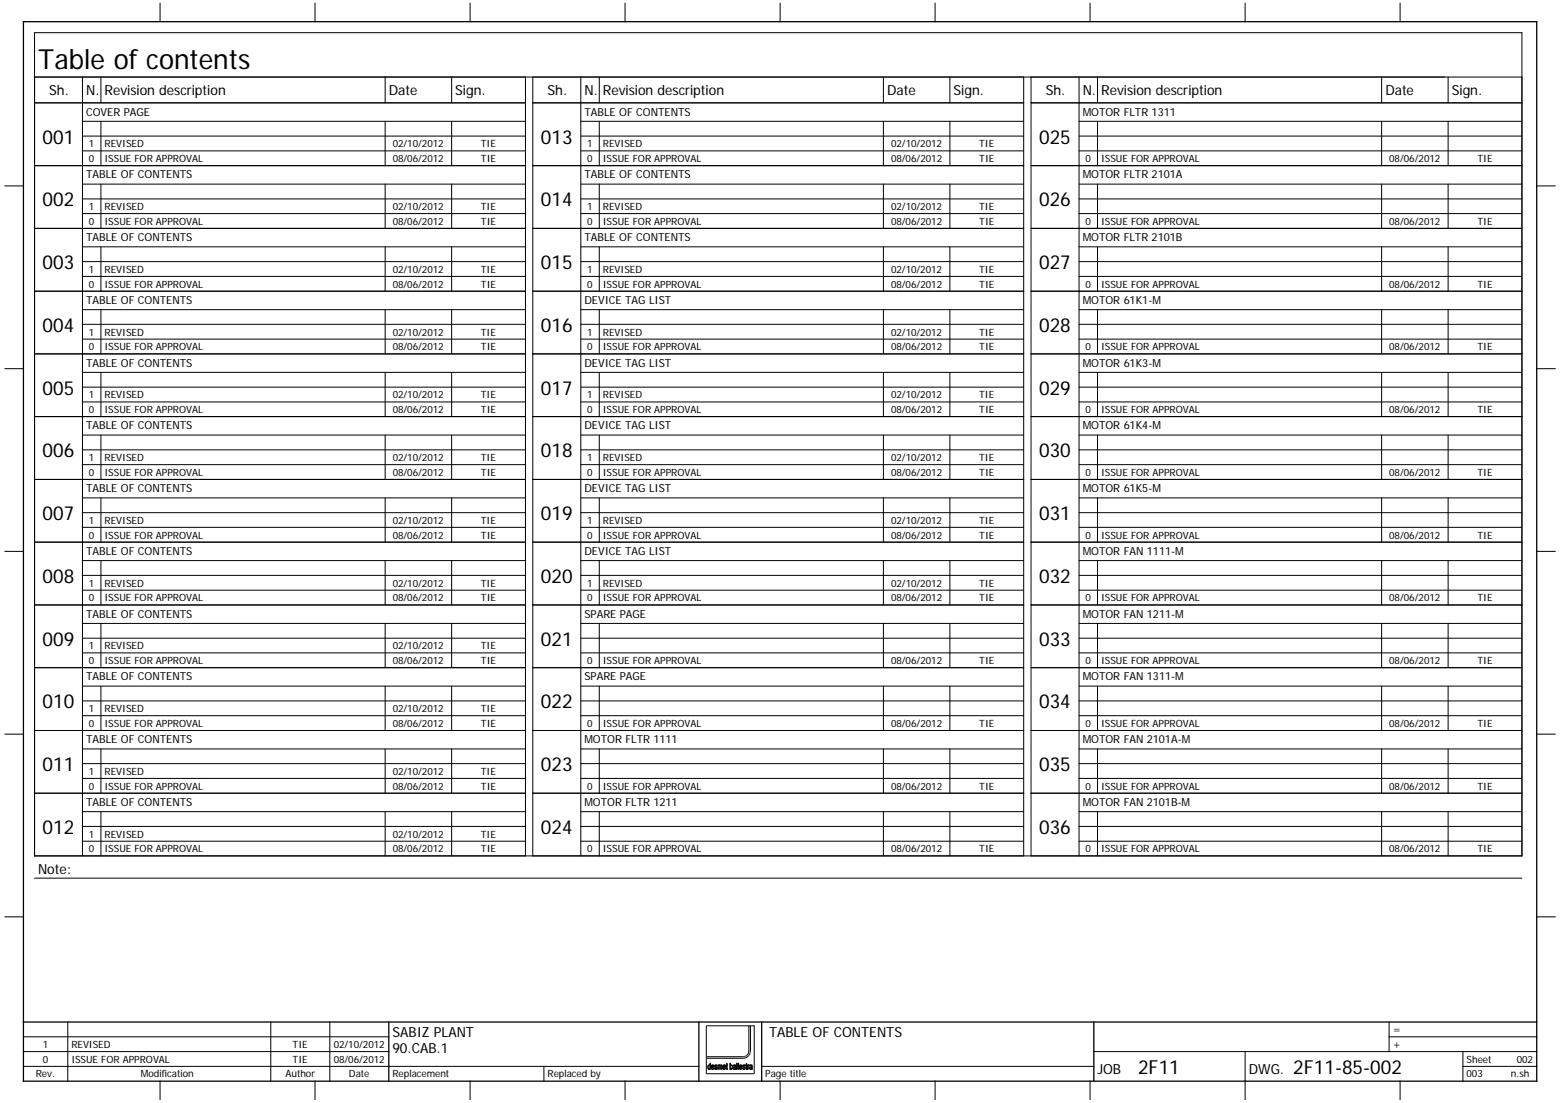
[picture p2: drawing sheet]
<svg xmlns="http://www.w3.org/2000/svg" width="297mm" height="210mm" viewBox="0 0 297 210" stroke-linecap="round" stroke-linejoin="round" font-family="sans-serif">
<path d="M209.8 .5l-209 209M296.2 .6l-295.4 208.8M.8 209.2l.3 .3" fill="none" stroke="#fff" stroke-width=".19"/>
<g fill="none" stroke="#010101" stroke-width=".19">
<path d="M30.5 .6v3.5M60 .6v3.5M89.5 .6v3.5M119 .6v3.5M148.5 .6v3.5M178.1 .6v3.5M207.6 .6v3.5M237.1 .6v3.5M266.6 .6v3.5M.9 35.4h3.6M292.6 35.4h3.5M.9 70.2h3.6"/>
<path d="M292.6 70.2h3.5M.9 105h3.6M292.6 105h3.5M.9 139.8h3.6M292.6 139.8h3.5M.9 174.5h3.6M292.6 174.5h3.5M4.5 197.4h69.5M12.9 194.6v11.2M51.6 194.6v11.2M62.8 194.6v11.2M134.5 195.3h8.1v5a1.08 1.08 0 0 1-1.1 .9h-7z"/>
<path d="M264.5 197.4h28.1M264.5 194.6v5.6M4.5 203h128.6M4.5 200.2h69.5M30.5 205.8v3.5M60 205.8v3.5M89.5 205.8v3.5M103.6 203v2.8M119 205.8v3.5M135.6 203.4h.1M135.6 202.8h.2l.1 .3h-.4zM135.9 202.8h.1"/>
<path d="M135.9 202.8l.1 .4h-.2v-.1v.1h-.3l.1 .2M135.9 202.8a.4 .4 0 0 0-.5 .2 .4 .4 0 0 0 .1 .5l.2 .1 .3-.3-.3 .2-.1-.1M148.5 205.8v3.5M178.1 205.8v3.5M207.6 205.8v3.5M208.3 200.2h84.3M237.1 200.2v9.1M266.6 205.8v3.5M278.6 203h14M278.6 200.2v5.6"/>
</g>
<path d="M4.5 4.1h288.1v201.7h-288.1zM4.5 194.6h288.1M74 194.6v11.2M133.1 194.6v11.2M145 194.6v11.2M208.3 194.6v11.2" fill="none" stroke="#010101" stroke-width=".25"/>
<path d="M135.6 202.7l.3 .2 .1 .3h-.2v-.3a.17 .17 0 0 0-.2-.1 .17 .17 0 0 0-.1 .3h.3v.1h-.3l.1 .3 .4-.2a.32 .32 0 0 1-.5 .3 .32 .32 0 0 1-.1-.5z" fill="#010101"/>
<path d="M137.8 203.4h.1M137.8 203.4v.1M137.8 202.8h.2l.1 .3h-.4zM137.8 203.5h.1M137.9 203.5l.3-.2-.1 .2M138.1 203.5h.1M138.1 202.8h.1M138.1 202.8l.1 .4h-.2v-.1v.1h-.3l.1 .2M138.1 202.8a.4 .4 0 0 0-.5 .2 .4 .4 0 0 0 .1 .5l.2 .1 .2-.1" fill="none" stroke="#010101" stroke-width=".19"/>
<path d="M137.7 202.8l.3-.1 .2 .5h-.2v-.3a.17 .17 0 0 0-.2-.1 .17 .17 0 0 0-.1 .3h.3v.1h-.3l.1 .3 .4-.2-.1 .2-.2 .1-.2-.1z" fill="#010101"/>
<g fill="none" stroke="#010101" stroke-width=".19">
<path d="M139.1 203.3v.1M139.1 203.4l.1 .1M139.1 202.9v.4M139.1 202.9l.2-.1 .1 .3-.2 .4M139.1 202.9h.1M139.2 203.5h.1M139.2 203.5v.1M139.3 202.7h.1M139.4 203.5l-.2 .1M139.4 203.4v.1M139.5 202.9h.1M139.5 202.9l-.1 .5"/>
<path d="M139.5 202.9l-.1-.2-.3 .1v-.4h-.1v1.2l.1-.1 .1 .1"/>
</g>
<path d="M139 202.4h.1v.4a.43 .43 0 0 1 .4 .3 .43 .43 0 0 1-.2 .5v-.1a.34 .34 0 0 0 .2-.4 .34 .34 0 0 0-.3-.3l-.1 .4 .1 .4-.1-.1-.1 .1z" fill="#010101"/>
<g fill="none" stroke="#010101" stroke-width=".19">
<path d="M139.7 202.7h.1M139.7 202.7h.3M139.7 202.7l-.1 .2 .3-.1 .1 .2M139.7 203.1l-.1 .3 .2 .2M139.8 203.1h-.1M139.8 203.5v.1zM139.9 203.4v.1M140 202.7h.1M140 203h.1M140 203l-.2 .1M140 202.7l.1 .9-.1-.1-.2 .1"/>
<circle cx="139.9" cy="203.3" r=".17"/>
</g>
<path d="M139.7 202.7l.4 .1v.8l-.1-.1-.2 .1 .2-.5-.3 .2 .1 .3-.2-.1v-.3l.4-.2-.1-.2-.3 .1z" fill="#010101"/>
<path d="M140.9 203.4h.1M140.9 203.4l.1 .1M140.9 202.8h.2l.1 .3h-.3zM141 203.5h.1M141.1 203.5l.2-.2-.1 .2M141.2 203.5h.1M141.2 202.8h.1M141.2 202.8l.1 .4h-.2v-.1v.1h-.2v.2M141.2 202.8a.4 .4 0 0 0-.5 .2 .4 .4 0 0 0 .2 .5h.3" fill="none" stroke="#010101" stroke-width=".19"/>
<path d="M141 202.7l.3 .2v.3h-.2v-.1h.1v-.2a.17 .17 0 0 0-.2-.1 .17 .17 0 0 0-.1 .3h.2v.1h-.2l.1 .3 .3-.2-.2 .3a.49 .49 0 0 1-.4-.4 .49 .49 0 0 1 .3-.5z" fill="#010101"/>
<g fill="none" stroke="#010101" stroke-width=".19">
<path d="M142.9 202.7h.1M142.9 202.7h.2M142.9 202.7l-.2 .2 .3-.1 .1 .2M142.9 203.1h.1M143 203.5v.1M143.1 202.7h.1M143.1 203h.1M143.1 203a.29 .29 0 0 0-.4 .2 .29 .29 0 0 0 .3 .4M143.1 202.7l.2 .9-.1-.1-.2 .1"/>
<circle cx="143" cy="203.3" r=".16"/>
</g>
<path d="M142.8 202.8l.1-.1 .3 .1 .1 .8-.1-.1-.2 .1 .1-.5-.2 .2 .1 .3-.3-.1 .1-.3 .3-.2-.1-.2-.3 .1z" fill="#010101"/>
<path d="M134.9 202.9a.3 .3 0 0 1 .3 .2 .3 .3 0 0 1-.2 .4l-.1-.2zM135 203.5h.1M135.2 202.4l.1 1.2-.1-.1-.2 .1v-.1v.1a.51 .51 0 0 1 .1-.9l.1 .1z" fill="none" stroke="#010101" stroke-width=".19"/>
<path d="M135.2 202.4l.1 1.2-.1-.1-.2 .1v-.1a.42 .42 0 0 0 .1-.7l-.2 .2 .1 .6a.48 .48 0 0 1-.2-.5 .48 .48 0 0 1 .3-.4l.1 .1z" fill="#010101"/>
<path d="M136.2 202.7h.1M136.2 202.7l-.1 .4 .4 .2-.2 .2M136.2 202.7h.2M136.2 203.4h.1M136.2 203.4l.1 .1M136.3 203.5h.1M136.4 202.7h.1M136.4 202.7l.1 .2-.3-.1a.23 .23 0 0 0 .1 .3 .23 .23 0 0 0 .2 .1 .27 .27 0 0 1-.1 .4 .27 .27 0 0 1-.3-.3l.1 .1" fill="none" stroke="#010101" stroke-width=".19"/>
<path d="M136.1 202.8l.3-.1 .1 .2-.2-.1-.1 .2a.32 .32 0 0 1 .4 .3 .32 .32 0 0 1-.4 .3l-.1-.3 .2 .2 .2-.2-.4-.2z" fill="#010101"/>
<path d="M136.7 202.7l.1 .1 .2-.1 .1 .1 .3-.1 .1 .9h-.1v-.8l-.2 .1v.7h-.1v-.7l-.2-.1-.1 .8h-.1zM137 202.7h.1M137.2 202.9h.1" fill="none" stroke="#010101" stroke-width=".19"/>
<path d="M136.7 202.7l.1 .1 .2-.1 .1 .1 .3-.1 .1 .9h-.1l-.1-.8-.1 .2v.6h-.1l-.1-.8-.2 .1v.7h-.1z" fill="#010101"/>
<path d="M138.3 202.5l.1-.1v.3h.2l-.2 .1 .2 .8-.3-.1zM138.4 203.4h.1" fill="none" stroke="#010101" stroke-width=".19"/>
<path d="M138.3 202.5l.1-.1v.3h.2l-.2 .1 .2 .8-.3-.1z" fill="#010101"/>
<path d="M140.3 202.4h.1v1.2h-.1z" fill="none" stroke="#010101" stroke-width=".19"/>
<path d="M140.3 202.4h.1v1.2h-.1z" fill="#010101"/>
<path d="M140.5 202.4h.1v1.2h-.1z" fill="none" stroke="#010101" stroke-width=".19"/>
<path d="M140.5 202.4h.1v1.2h-.1z" fill="#010101"/>
<path d="M141.6 203.4h.1M141.6 203.4l.1 .1M141.7 203.5h.1M141.8 202.7l.1 .2-.3-.1a.23 .23 0 0 0 0 .3 .23 .23 0 0 0 .3 .1 .27 .27 0 0 1-.1 .4 .27 .27 0 0 1-.4-.3l.2 .1M141.8 202.7h.1M141.8 202.7a.28 .28 0 0 0-.4 .3 .28 .28 0 0 0 .4 .3l-.1 .2" fill="none" stroke="#010101" stroke-width=".19"/>
<path d="M141.5 202.8a.18 .18 0 0 1 .2-.1 .18 .18 0 0 1 .1 .2l-.1-.1-.2 .2a.32 .32 0 0 1 .4 .3 .32 .32 0 0 1-.3 .3l-.2-.3 .3 .2 .1-.2-.1-.1a.26 .26 0 0 1-.3-.2 .26 .26 0 0 1 .1-.2z" fill="#010101"/>
<path d="M142.2 203.4v-1l-.2 .4 .1 .7 .2 .1v-.1M142.2 203.4h.1M142.2 203.4v.1M142.2 203.5h.1" fill="none" stroke="#010101" stroke-width=".19"/>
<path d="M142.1 202.5l.1-.1 .1 .3-.1 .7 .1 .2-.2-.1z" fill="#010101"/>
<path d="M142.5 202.9h.1M142.7 202.7l-.2 .2M142.7 202.7h.1M142.7 202.7l-.2 .1-.1-.1v.9h.1v-.7" fill="none" stroke="#010101" stroke-width=".19"/>
<path d="M142.4 202.7l.1 .1 .2-.1-.2 .2v.7h-.1z" fill="#010101"/>
<g fill="none" stroke="#010101" stroke-width=".19">
<path d="M6.6 19.6h93.5M6.6 6.2h283.2v156.7h-283.2zM6.6 14.7h283.2M15.7 14.7v148.2M19.2 14.7v4.9M73.3 14.7v4.9M86 14.7v4.9M100.1 14.7v148.2M101.4 19.6h93.5M101.4 14.7v148.2M110.6 14.7v148.2M114.1 14.7v4.9"/>
<path d="M168.2 14.7v4.9M180.9 14.7v4.9M194.9 14.7v148.2M196.3 19.6h93.5M196.3 14.7v148.2M205.5 14.7v148.2M209 14.7v4.9M263.1 14.7v4.9M275.7 14.7v4.9M6.6 31.5h93.5M15.7 23.1h84.4M15.7 25.9h84.4"/>
<path d="M15.7 28.7h84.4M15.7 35.1h84.4M15.7 37.9h84.4M19.2 23.1v8.4M19.2 35.1v8.4M73.3 23.1v8.4M73.3 35.1v8.4M86 23.1v8.4M86 35.1v8.4M101.4 31.5h93.5M110.6 23.1h84.3M110.6 25.9h84.3"/>
<path d="M110.6 28.7h84.3M110.6 35.1h84.3M110.6 37.9h84.3M114.1 23.1v8.4M114.1 35.1v8.4M168.2 23.1v8.4M168.2 35.1v8.4M180.9 23.1v8.4M180.9 35.1v8.4M196.3 31.5h93.5M205.5 23.1h84.3M205.5 25.9h84.3"/>
<path d="M205.5 28.7h84.3M205.5 35.1h84.3M205.5 37.9h84.3M209 23.1v8.4M209 35.1v8.4M263.1 23.1v8.4M263.1 35.1v8.4M275.7 23.1v8.4M275.7 35.1v8.4M6.6 43.5h93.5M6.6 55.4h93.5M15.7 40.7h84.4"/>
<path d="M15.7 47h84.4M15.7 49.8h84.4M15.7 52.6h84.4M15.7 58.9h84.4M19.2 47v8.4M19.2 58.9v8.5M73.3 47v8.4M73.3 58.9v8.5M86 47v8.4M86 58.9v8.5M101.4 43.5h93.5M101.4 55.4h93.5"/>
<path d="M110.6 40.7h84.3M110.6 47h84.3M110.6 49.8h84.3M110.6 52.6h84.3M110.6 58.9h84.3M114.1 47v8.4M114.1 58.9v8.5M168.2 47v8.4M168.2 58.9v8.5M180.9 47v8.4M180.9 58.9v8.5M196.3 43.5h93.5"/>
<path d="M196.3 55.4h93.5M205.5 40.7h84.3M205.5 47h84.3M205.5 49.8h84.3M205.5 52.6h84.3M205.5 58.9h84.3M209 47v8.4M209 58.9v8.5M263.1 47v8.4M263.1 58.9v8.5M275.7 47v8.4M275.7 58.9v8.5"/>
<path d="M6.6 67.4h93.5M6.6 79.3h93.5M15.7 61.7h84.4M15.7 64.6h84.4M15.7 70.9h84.4M15.7 73.7h84.4M15.7 76.5h84.4M19.2 70.9v8.4M73.3 70.9v8.4M86 70.9v8.4M101.4 67.4h93.5M101.4 79.3h93.5"/>
<path d="M110.6 61.7h84.3M110.6 64.6h84.3M110.6 70.9h84.3M110.6 73.7h84.3M110.6 76.5h84.3M114.1 70.9v8.4M168.2 70.9v8.4M180.9 70.9v8.4M196.3 67.4h93.5M196.3 79.3h93.5M205.5 61.7h84.3M205.5 64.6h84.3"/>
<path d="M205.5 70.9h84.3M205.5 73.7h84.3M205.5 76.5h84.3M209 70.9v8.4M263.1 70.9v8.4M275.7 70.9v8.4M6.6 91.3h93.5M15.7 82.8h84.4M15.7 85.6h84.4M15.7 88.5h84.4M15.7 94.8h84.4M15.7 97.6h84.4"/>
<path d="M19.2 82.8v8.5M19.2 94.8v8.4M73.3 82.8v8.5M73.3 94.8v8.4M86 82.8v8.5M86 94.8v8.4M101.4 91.3h93.5M110.6 82.8h84.3M110.6 85.6h84.3M110.6 88.5h84.3M110.6 94.8h84.3M110.6 97.6h84.3"/>
<path d="M114.1 82.8v8.5M114.1 94.8v8.4M168.2 82.8v8.5M168.2 94.8v8.4M180.9 82.8v8.5M180.9 94.8v8.4M196.3 91.3h93.5M205.5 82.8h84.3M205.5 85.6h84.3M205.5 88.5h84.3M205.5 94.8h84.3M205.5 97.6h84.3"/>
<path d="M209 82.8v8.5M209 94.8v8.4M263.1 82.8v8.5M263.1 94.8v8.4M275.7 82.8v8.5M275.7 94.8v8.4M6.6 103.2h93.5M6.6 115.2h93.5M15.7 100.4h84.4M15.7 106.7h84.4M15.7 109.5h84.4M15.7 112.4h84.4"/>
<path d="M15.7 118.7h84.4M19.2 106.7v8.5M19.2 118.7v8.4M73.3 106.7v8.5M73.3 118.7v8.4M86 106.7v8.5M86 118.7v8.4M101.4 103.2h93.5M101.4 115.2h93.5M110.6 100.4h84.3M110.6 106.7h84.3M110.6 109.5h84.3"/>
<path d="M110.6 112.4h84.3M110.6 118.7h84.3M114.1 106.7v8.5M114.1 118.7v8.4M168.2 106.7v8.5M168.2 118.7v8.4M180.9 106.7v8.5M180.9 118.7v8.4M196.3 103.2h93.5M196.3 115.2h93.5M205.5 100.4h84.3M205.5 106.7h84.3"/>
<path d="M205.5 109.5h84.3M205.5 112.4h84.3M205.5 118.7h84.3M209 106.7v8.5M209 118.7v8.4M263.1 106.7v8.5M263.1 118.7v8.4M275.7 106.7v8.5M275.7 118.7v8.4M6.6 127.1h93.5M6.6 139.1h93.5M15.7 121.5h84.4"/>
<path d="M15.7 124.3h84.4M15.7 130.6h84.4M15.7 133.4h84.4M15.7 136.2h84.4M19.2 130.6v8.5M73.3 130.6v8.5M86 130.6v8.5M101.4 127.1h93.5M101.4 139.1h93.5M110.6 121.5h84.3M110.6 124.3h84.3M110.6 130.6h84.3"/>
<path d="M110.6 133.4h84.3M110.6 136.2h84.3M114.1 130.6v8.5M168.2 130.6v8.5M180.9 130.6v8.5M196.3 127.1h93.5M196.3 139.1h93.5M205.5 121.5h84.3M205.5 124.3h84.3M205.5 130.6h84.3M205.5 133.4h84.3M205.5 136.2h84.3"/>
<path d="M209 130.6v8.5M263.1 130.6v8.5M275.7 130.6v8.5M6.6 151h93.5M15.7 142.6h84.4M15.7 145.4h84.4M15.7 148.2h84.4M15.7 154.5h84.4M15.7 157.3h84.4M19.2 142.6v8.4M19.2 154.5v8.4M73.3 142.6v8.4"/>
<path d="M73.3 154.5v8.4M86 142.6v8.4M86 154.5v8.4M101.4 151h93.5M110.6 142.6h84.3M110.6 145.4h84.3M110.6 148.2h84.3M110.6 154.5h84.3M110.6 157.3h84.3M114.1 142.6v8.4M114.1 154.5v8.4M168.2 142.6v8.4"/>
<path d="M168.2 154.5v8.4M180.9 142.6v8.4M180.9 154.5v8.4M196.3 151h93.5M205.5 142.6h84.3M205.5 145.4h84.3M205.5 148.2h84.3M205.5 154.5h84.3M205.5 157.3h84.3M209 142.6v8.4M209 154.5v8.4M263.1 142.6v8.4"/>
<path d="M263.1 154.5v8.4M275.7 142.6v8.4M275.7 154.5v8.4M6.6 167.2h283.2M15.7 160.1h84.4M110.6 160.1h84.3M205.5 160.1h84.3M142.6 195.3h.3M142.9 195.3v4.8a1.41 1.41 0 0 1-1.4 1.4h-7M142.9 195.3h.7v9.1h-9.1v-3.2M145 203h63.3"/>
</g>
<text font-size="5.3" x="7.3" y="13.2">Table of contents</text>
<g font-size="3.7">
<text x="8.1" y="27.3">001</text>
<text x="103" y="27.3">013</text>
<text x="197.9" y="27.3">025</text>
<text x="8.1" y="39.3">002</text>
<text x="103" y="39.3">014</text>
<text x="197.9" y="39.3">026</text>
<text x="8.1" y="51.2">003</text>
<text x="103" y="51.2">015</text>
<text x="197.9" y="51.2">027</text>
<text x="8.1" y="63.2">004</text>
<text x="103" y="63.2">016</text>
<text x="197.9" y="63.2">028</text>
<text x="8.1" y="75.1">005</text>
<text x="103" y="75.1">017</text>
<text x="197.9" y="75.1">029</text>
<text x="8.1" y="87.1">006</text>
<text x="103" y="87.1">018</text>
<text x="197.9" y="87.1">030</text>
<text x="8.1" y="99">007</text>
<text x="103" y="99">019</text>
<text x="197.9" y="99">031</text>
<text x="8.1" y="111">008</text>
<text x="103" y="111">020</text>
<text x="197.9" y="111">032</text>
<text x="8.1" y="122.9">009</text>
<text x="103" y="122.9">021</text>
<text x="197.9" y="122.9">033</text>
<text x="8.1" y="134.9">010</text>
<text x="103" y="134.9">022</text>
<text x="197.9" y="134.9">034</text>
<text x="8.1" y="146.8">011</text>
<text x="103" y="146.8">023</text>
<text x="197.9" y="146.8">035</text>
<text x="8.1" y="158.8">012</text>
<text x="103" y="158.8">024</text>
<text x="197.9" y="158.8">036</text>
<text x="216.7" y="204.4">2F11</text>
<text x="246.2" y="204.4">2F11-85-002</text>
</g>
<g font-size="2.6">
<text x="9.4" y="18.1">Sh.</text>
<text x="16.4" y="18.1">N. Revision description</text>
<text x="74.1" y="18.1">Date</text>
<text x="86.7" y="18.1">Sign.</text>
<text x="104.3" y="18.1">Sh.</text>
<text x="111.3" y="18.1">N. Revision description</text>
<text x="168.9" y="18.1">Date</text>
<text x="181.6" y="18.1">Sign.</text>
<text x="199.1" y="18.1">Sh.</text>
<text x="206.2" y="18.1">N. Revision description</text>
<text x="263.8" y="18.1">Date</text>
<text x="276.4" y="18.1">Sign.</text>
<text x="7.3" y="166.5">Note:</text>
<text x="74.7" y="197.4">SABIZ PLANT</text>
<text x="146.4" y="197.4">TABLE OF CONTENTS</text>
<text x="74.7" y="200.6">90.CAB.1</text>
<text x="209" y="204.4">JOB</text>
<text x="237.8" y="204.4">DWG.</text>
</g>
<g font-size="2.1">
<text x="16.4" y="22">COVER PAGE</text>
<text x="111.3" y="22">TABLE OF CONTENTS</text>
<text x="206.2" y="22">MOTOR FLTR 1311</text>
<text x="16.4" y="34">TABLE OF CONTENTS</text>
<text x="111.3" y="34">TABLE OF CONTENTS</text>
<text x="206.2" y="34">MOTOR FLTR 2101A</text>
<text x="16.4" y="45.9">TABLE OF CONTENTS</text>
<text x="111.3" y="45.9">TABLE OF CONTENTS</text>
<text x="206.2" y="45.9">MOTOR FLTR 2101B</text>
<text x="16.4" y="57.9">TABLE OF CONTENTS</text>
<text x="111.3" y="57.9">DEVICE TAG LIST</text>
<text x="206.2" y="57.9">MOTOR 61K1-M</text>
<text x="16.4" y="69.8">TABLE OF CONTENTS</text>
<text x="111.3" y="69.8">DEVICE TAG LIST</text>
<text x="206.2" y="69.8">MOTOR 61K3-M</text>
<text x="16.4" y="81.7">TABLE OF CONTENTS</text>
<text x="111.3" y="81.7">DEVICE TAG LIST</text>
<text x="206.2" y="81.7">MOTOR 61K4-M</text>
<text x="16.4" y="93.7">TABLE OF CONTENTS</text>
<text x="111.3" y="93.7">DEVICE TAG LIST</text>
<text x="206.2" y="93.7">MOTOR 61K5-M</text>
<text x="16.4" y="105.6">TABLE OF CONTENTS</text>
<text x="111.3" y="105.6">DEVICE TAG LIST</text>
<text x="206.2" y="105.6">MOTOR FAN 1111-M</text>
<text x="16.4" y="117.6">TABLE OF CONTENTS</text>
<text x="111.3" y="117.6">SPARE PAGE</text>
<text x="206.2" y="117.6">MOTOR FAN 1211-M</text>
<text x="16.4" y="129.5">TABLE OF CONTENTS</text>
<text x="111.3" y="129.5">SPARE PAGE</text>
<text x="206.2" y="129.5">MOTOR FAN 1311-M</text>
<text x="16.4" y="141.5">TABLE OF CONTENTS</text>
<text x="111.3" y="141.5">MOTOR FLTR 1111</text>
<text x="206.2" y="141.5">MOTOR FAN 2101A-M</text>
<text x="16.4" y="153.4">TABLE OF CONTENTS</text>
<text x="111.3" y="153.4">MOTOR FLTR 1211</text>
<text x="206.2" y="153.4">MOTOR FAN 2101B-M</text>
<text x="265.2" y="196.7">=</text>
<text x="265.2" y="199.5">+</text>
</g>
<g font-size="1.9">
<text x="16.9" y="28">1</text>
<text x="19.9" y="28">REVISED</text>
<text x="74.8" y="28">02/10/2012</text>
<text x="91.6" y="28">TIE</text>
<text x="111.8" y="28">1</text>
<text x="114.8" y="28">REVISED</text>
<text x="169.7" y="28">02/10/2012</text>
<text x="186.4" y="28">TIE</text>
<text x="16.9" y="30.8">0</text>
<text x="19.9" y="30.8">ISSUE FOR APPROVAL</text>
<text x="74.8" y="30.8">08/06/2012</text>
<text x="91.6" y="30.8">TIE</text>
<text x="111.8" y="30.8">0</text>
<text x="114.8" y="30.8">ISSUE FOR APPROVAL</text>
<text x="169.7" y="30.8">08/06/2012</text>
<text x="186.5" y="30.8">TIE</text>
<text x="206.7" y="30.8">0</text>
<text x="209.7" y="30.8">ISSUE FOR APPROVAL</text>
<text x="264.5" y="30.8">08/06/2012</text>
<text x="281.3" y="30.8">TIE</text>
<text x="16.9" y="40">1</text>
<text x="19.9" y="40">REVISED</text>
<text x="74.8" y="40">02/10/2012</text>
<text x="91.6" y="40">TIE</text>
<text x="111.8" y="40">1</text>
<text x="114.8" y="40">REVISED</text>
<text x="169.7" y="40">02/10/2012</text>
<text x="186.4" y="40">TIE</text>
<text x="16.9" y="42.8">0</text>
<text x="19.9" y="42.8">ISSUE FOR APPROVAL</text>
<text x="74.8" y="42.8">08/06/2012</text>
<text x="91.6" y="42.8">TIE</text>
<text x="111.8" y="42.8">0</text>
<text x="114.8" y="42.8">ISSUE FOR APPROVAL</text>
<text x="169.7" y="42.8">08/06/2012</text>
<text x="186.5" y="42.8">TIE</text>
<text x="206.7" y="42.8">0</text>
<text x="209.7" y="42.8">ISSUE FOR APPROVAL</text>
<text x="264.5" y="42.8">08/06/2012</text>
<text x="281.3" y="42.8">TIE</text>
<text x="16.9" y="51.9">1</text>
<text x="19.9" y="51.9">REVISED</text>
<text x="74.8" y="51.9">02/10/2012</text>
<text x="91.6" y="51.9">TIE</text>
<text x="111.8" y="51.9">1</text>
<text x="114.8" y="51.9">REVISED</text>
<text x="169.7" y="51.9">02/10/2012</text>
<text x="186.4" y="51.9">TIE</text>
<text x="16.9" y="54.7">0</text>
<text x="19.9" y="54.7">ISSUE FOR APPROVAL</text>
<text x="74.8" y="54.7">08/06/2012</text>
<text x="91.6" y="54.7">TIE</text>
<text x="111.8" y="54.7">0</text>
<text x="114.8" y="54.7">ISSUE FOR APPROVAL</text>
<text x="169.7" y="54.7">08/06/2012</text>
<text x="186.5" y="54.7">TIE</text>
<text x="206.7" y="54.7">0</text>
<text x="209.7" y="54.7">ISSUE FOR APPROVAL</text>
<text x="264.5" y="54.7">08/06/2012</text>
<text x="281.3" y="54.7">TIE</text>
<text x="16.9" y="63.9">1</text>
<text x="19.9" y="63.9">REVISED</text>
<text x="74.8" y="63.9">02/10/2012</text>
<text x="91.6" y="63.9">TIE</text>
<text x="111.8" y="63.9">1</text>
<text x="114.8" y="63.9">REVISED</text>
<text x="169.7" y="63.9">02/10/2012</text>
<text x="186.4" y="63.9">TIE</text>
<text x="16.9" y="66.7">0</text>
<text x="19.9" y="66.7">ISSUE FOR APPROVAL</text>
<text x="74.8" y="66.7">08/06/2012</text>
<text x="91.6" y="66.7">TIE</text>
<text x="111.8" y="66.7">0</text>
<text x="114.8" y="66.7">ISSUE FOR APPROVAL</text>
<text x="169.7" y="66.7">08/06/2012</text>
<text x="186.5" y="66.7">TIE</text>
<text x="206.7" y="66.7">0</text>
<text x="209.7" y="66.7">ISSUE FOR APPROVAL</text>
<text x="264.5" y="66.7">08/06/2012</text>
<text x="281.3" y="66.7">TIE</text>
<text x="16.9" y="75.8">1</text>
<text x="19.9" y="75.8">REVISED</text>
<text x="74.8" y="75.8">02/10/2012</text>
<text x="91.6" y="75.8">TIE</text>
<text x="111.8" y="75.8">1</text>
<text x="114.8" y="75.8">REVISED</text>
<text x="169.7" y="75.8">02/10/2012</text>
<text x="186.4" y="75.8">TIE</text>
<text x="16.9" y="78.6">0</text>
<text x="19.9" y="78.6">ISSUE FOR APPROVAL</text>
<text x="74.8" y="78.6">08/06/2012</text>
<text x="91.6" y="78.6">TIE</text>
<text x="111.8" y="78.6">0</text>
<text x="114.8" y="78.6">ISSUE FOR APPROVAL</text>
<text x="169.7" y="78.6">08/06/2012</text>
<text x="186.5" y="78.6">TIE</text>
<text x="206.7" y="78.6">0</text>
<text x="209.7" y="78.6">ISSUE FOR APPROVAL</text>
<text x="264.5" y="78.6">08/06/2012</text>
<text x="281.3" y="78.6">TIE</text>
<text x="16.9" y="87.8">1</text>
<text x="19.9" y="87.8">REVISED</text>
<text x="74.8" y="87.8">02/10/2012</text>
<text x="91.6" y="87.8">TIE</text>
<text x="111.8" y="87.8">1</text>
<text x="114.8" y="87.8">REVISED</text>
<text x="169.7" y="87.8">02/10/2012</text>
<text x="186.4" y="87.8">TIE</text>
<text x="16.9" y="90.6">0</text>
<text x="19.9" y="90.6">ISSUE FOR APPROVAL</text>
<text x="74.8" y="90.6">08/06/2012</text>
<text x="91.6" y="90.6">TIE</text>
<text x="111.8" y="90.6">0</text>
<text x="114.8" y="90.6">ISSUE FOR APPROVAL</text>
<text x="169.7" y="90.6">08/06/2012</text>
<text x="186.5" y="90.6">TIE</text>
<text x="206.7" y="90.6">0</text>
<text x="209.7" y="90.6">ISSUE FOR APPROVAL</text>
<text x="264.5" y="90.6">08/06/2012</text>
<text x="281.3" y="90.6">TIE</text>
<text x="16.9" y="99.7">1</text>
<text x="19.9" y="99.7">REVISED</text>
<text x="74.8" y="99.7">02/10/2012</text>
<text x="91.6" y="99.7">TIE</text>
<text x="111.8" y="99.7">1</text>
<text x="114.8" y="99.7">REVISED</text>
<text x="169.7" y="99.7">02/10/2012</text>
<text x="186.4" y="99.7">TIE</text>
<text x="16.9" y="102.5">0</text>
<text x="19.9" y="102.5">ISSUE FOR APPROVAL</text>
<text x="74.8" y="102.5">08/06/2012</text>
<text x="91.6" y="102.5">TIE</text>
<text x="111.8" y="102.5">0</text>
<text x="114.8" y="102.5">ISSUE FOR APPROVAL</text>
<text x="169.7" y="102.5">08/06/2012</text>
<text x="186.5" y="102.5">TIE</text>
<text x="206.7" y="102.5">0</text>
<text x="209.7" y="102.5">ISSUE FOR APPROVAL</text>
<text x="264.5" y="102.5">08/06/2012</text>
<text x="281.3" y="102.5">TIE</text>
<text x="16.9" y="111.7">1</text>
<text x="19.9" y="111.7">REVISED</text>
<text x="74.8" y="111.7">02/10/2012</text>
<text x="91.6" y="111.7">TIE</text>
<text x="111.8" y="111.7">1</text>
<text x="114.8" y="111.7">REVISED</text>
<text x="169.7" y="111.7">02/10/2012</text>
<text x="186.4" y="111.7">TIE</text>
<text x="16.9" y="114.5">0</text>
<text x="19.9" y="114.5">ISSUE FOR APPROVAL</text>
<text x="74.8" y="114.5">08/06/2012</text>
<text x="91.6" y="114.5">TIE</text>
<text x="111.8" y="114.5">0</text>
<text x="114.8" y="114.5">ISSUE FOR APPROVAL</text>
<text x="169.7" y="114.5">08/06/2012</text>
<text x="186.5" y="114.5">TIE</text>
<text x="206.7" y="114.5">0</text>
<text x="209.7" y="114.5">ISSUE FOR APPROVAL</text>
<text x="264.5" y="114.5">08/06/2012</text>
<text x="281.3" y="114.5">TIE</text>
<text x="16.9" y="123.6">1</text>
<text x="19.9" y="123.6">REVISED</text>
<text x="74.8" y="123.6">02/10/2012</text>
<text x="91.6" y="123.6">TIE</text>
<text x="16.9" y="126.4">0</text>
<text x="19.9" y="126.4">ISSUE FOR APPROVAL</text>
<text x="74.8" y="126.4">08/06/2012</text>
<text x="91.6" y="126.4">TIE</text>
<text x="111.8" y="126.4">0</text>
<text x="114.8" y="126.4">ISSUE FOR APPROVAL</text>
<text x="169.7" y="126.4">08/06/2012</text>
<text x="186.5" y="126.4">TIE</text>
<text x="206.7" y="126.4">0</text>
<text x="209.7" y="126.4">ISSUE FOR APPROVAL</text>
<text x="264.5" y="126.4">08/06/2012</text>
<text x="281.3" y="126.4">TIE</text>
<text x="16.9" y="135.6">1</text>
<text x="19.9" y="135.6">REVISED</text>
<text x="74.8" y="135.6">02/10/2012</text>
<text x="91.6" y="135.6">TIE</text>
<text x="16.9" y="138.4">0</text>
<text x="19.9" y="138.4">ISSUE FOR APPROVAL</text>
<text x="74.8" y="138.4">08/06/2012</text>
<text x="91.6" y="138.4">TIE</text>
<text x="111.8" y="138.4">0</text>
<text x="114.8" y="138.4">ISSUE FOR APPROVAL</text>
<text x="169.7" y="138.4">08/06/2012</text>
<text x="186.5" y="138.4">TIE</text>
<text x="206.7" y="138.4">0</text>
<text x="209.7" y="138.4">ISSUE FOR APPROVAL</text>
<text x="264.5" y="138.4">08/06/2012</text>
<text x="281.3" y="138.4">TIE</text>
<text x="16.9" y="147.5">1</text>
<text x="19.9" y="147.5">REVISED</text>
<text x="74.8" y="147.5">02/10/2012</text>
<text x="91.6" y="147.5">TIE</text>
<text x="16.9" y="150.3">0</text>
<text x="19.9" y="150.3">ISSUE FOR APPROVAL</text>
<text x="74.8" y="150.3">08/06/2012</text>
<text x="91.6" y="150.3">TIE</text>
<text x="111.8" y="150.3">0</text>
<text x="114.8" y="150.3">ISSUE FOR APPROVAL</text>
<text x="169.7" y="150.3">08/06/2012</text>
<text x="186.5" y="150.3">TIE</text>
<text x="206.7" y="150.3">0</text>
<text x="209.7" y="150.3">ISSUE FOR APPROVAL</text>
<text x="264.5" y="150.3">08/06/2012</text>
<text x="281.3" y="150.3">TIE</text>
<text x="16.9" y="159.5">1</text>
<text x="19.9" y="159.5">REVISED</text>
<text x="74.8" y="159.5">02/10/2012</text>
<text x="91.6" y="159.5">TIE</text>
<text x="16.9" y="162.3">0</text>
<text x="19.9" y="162.3">ISSUE FOR APPROVAL</text>
<text x="74.8" y="162.3">08/06/2012</text>
<text x="91.6" y="162.3">TIE</text>
<text x="111.8" y="162.3">0</text>
<text x="114.8" y="162.3">ISSUE FOR APPROVAL</text>
<text x="169.7" y="162.3">08/06/2012</text>
<text x="186.5" y="162.3">TIE</text>
<text x="206.7" y="162.3">0</text>
<text x="209.7" y="162.3">ISSUE FOR APPROVAL</text>
<text x="264.5" y="162.3">08/06/2012</text>
<text x="281.3" y="162.3">TIE</text>
<text x="8.1" y="202.3">0</text>
<text x="8.1" y="199.5">1</text>
<text x="13.6" y="202.3">ISSUE FOR APPROVAL</text>
<text x="13.6" y="199.5">REVISED</text>
<text x="55.7" y="202.3">TIE</text>
<text x="55.7" y="199.5">TIE</text>
<text x="63.5" y="202.3">08/06/2012</text>
<text x="63.5" y="199.5">02/10/2012</text>
<text x="279.2" y="202.3">Sheet</text>
<text x="288.8" y="202.3">002</text>
<text x="6.8" y="205.1">Rev.</text>
<text x="26.8" y="205.1">Modification</text>
<text x="54.4" y="205.1">Author</text>
<text x="66.4" y="205.1">Date</text>
<text x="74.7" y="205.1">Replacement</text>
<text x="104.3" y="205.1">Replaced by</text>
<text x="145.7" y="205.1">Page title</text>
<text x="279.2" y="205.1">003</text>
<text x="287.7" y="205.1">n.sh</text>
</g>
</svg>
